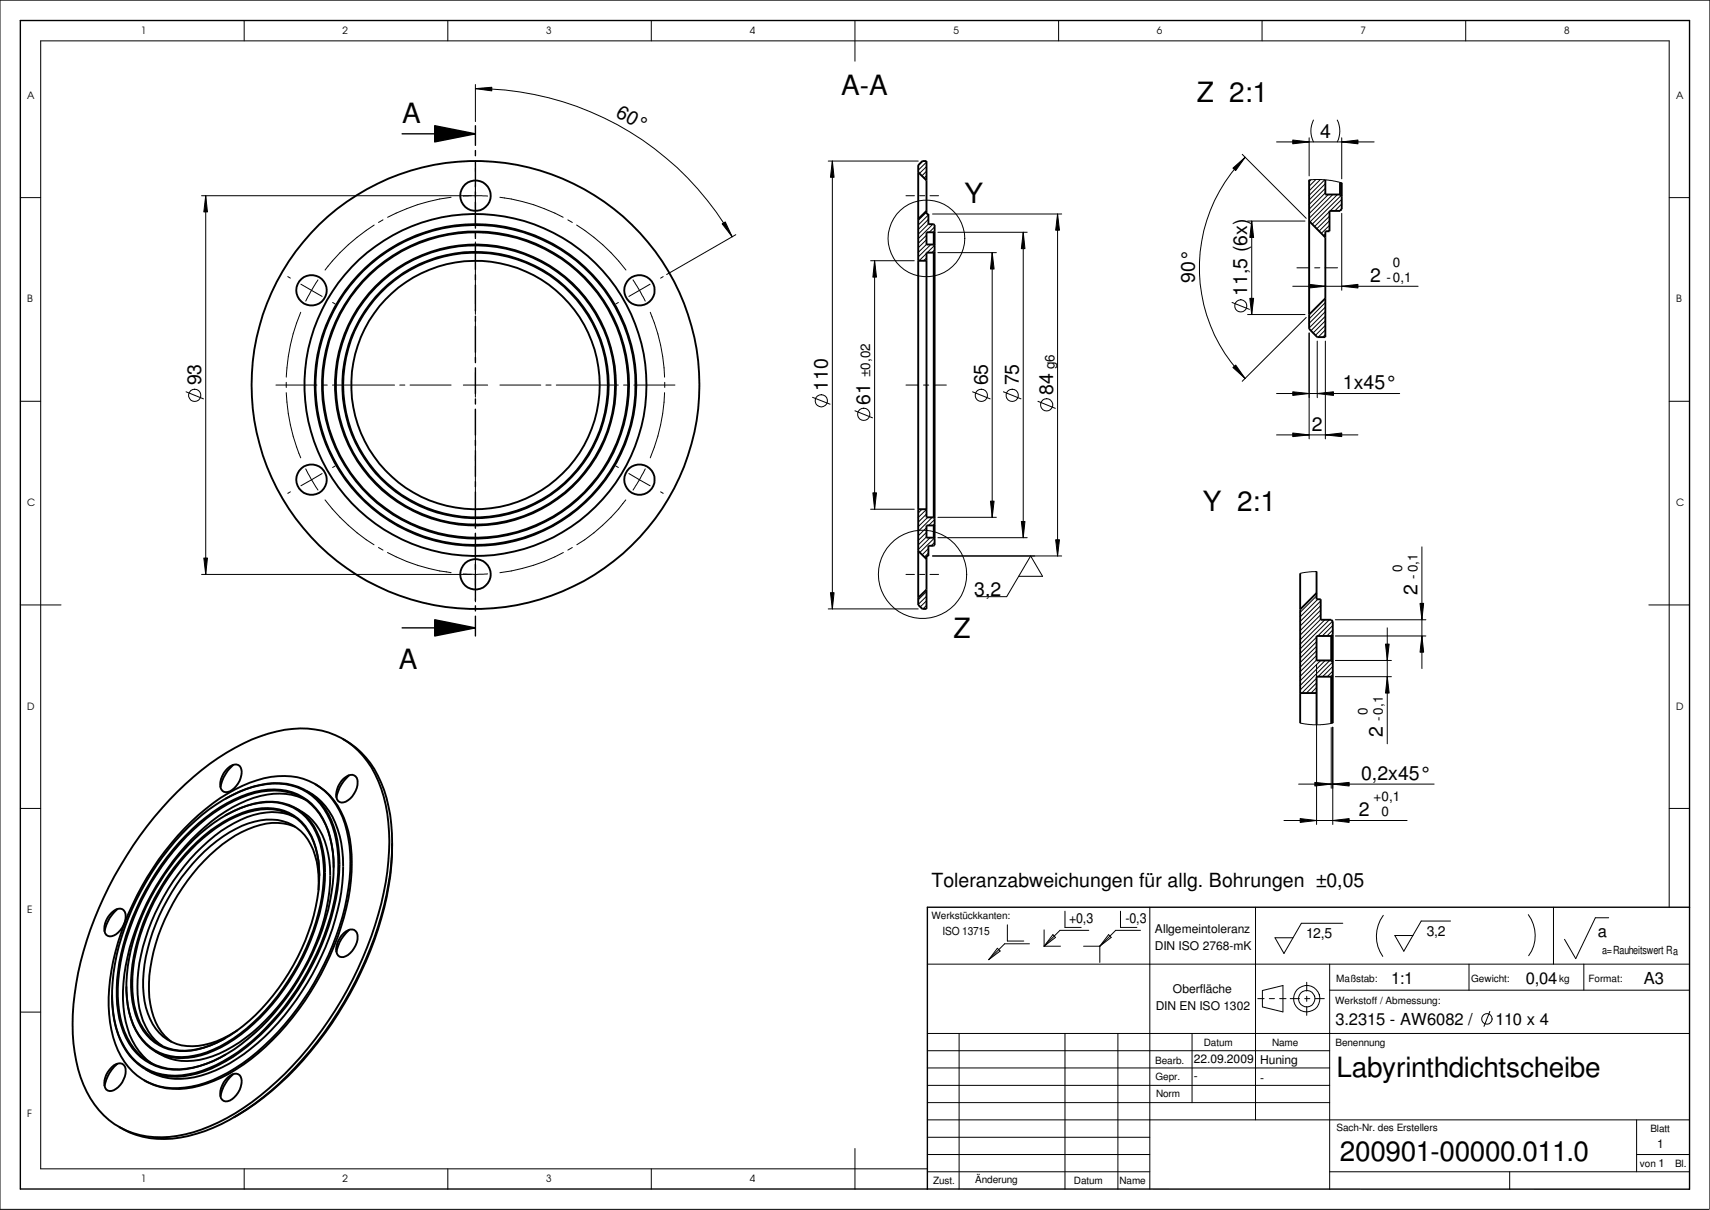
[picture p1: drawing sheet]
<svg xmlns="http://www.w3.org/2000/svg" width="420mm" height="297mm" viewBox="0 0 420 297" stroke-linecap="round" stroke-linejoin="round" font-family="sans-serif">
<g fill="none" stroke="#000" stroke-width=".25">
<path d="M59.9 5v5M109.9 5v5M159.9 5v5M209.9 5v10M259.9 5v5M309.8 5v5M359.8 5v5M116.7 21.8l4-.4v.9zM116.7 21.8a72.7 72.7 0 0 1 63 36.3M116.7 20.7v9.1M203.3 39.5h22.1M204.3 39.5l.5 4h-.9z"/>
<path d="M204.3 39.5v110M226.6 39.5l-1.2 1.1M227.5 39.8l-2.1 2M305 37.9l15.7 15.7M305.7 38.6a38.4 38.4 0 0 0 0 54.3M313.4 34.8h24M317.4 34.4l4 .4-4 .5zM321.4 33.8v9.4M322.5 29.5a6 6 0 0 0 0 5.3M328.3 29.5a6 6 0 0 1 0 5.3M329.4 34.8l4-.4v.9zM329.4 33.8v10.1"/>
<path d="M5 48.5h5M49.5 48h66.2M50.5 48l.4 4h-.9zM50.5 48v93M91.9 55.2a46.2 46.2 0 0 0-12.1 11.1M94 54l-1.1 .6M110.7 48.4a45.1 45.1 0 0 0-15.5 4.9M113.7 48.1h6M116.7 41.3v.7M116.7 45v10.6M116.7 56.9v1.2M116.7 59.4v15.2"/>
<path d="M122.7 48.4a45.6 45.6 0 0 1 15.6 4.9M139.4 54l1.1 .6M141.6 55.2a45.5 45.5 0 0 1 12.1 11.1M177.3 54.9l.8-.4 1.6 3.6zM180.6 57.6l-16.9 9.8M222.4 48h2.1M225.8 48h1.2M227.5 40.9l-1.8 1.7M227.5 42l-1.2 1.2M227.5 43.1l-.6 .6M227.5 52.1l-2.1 2M227.5 57.7l-2.1 2"/>
<path d="M227.5 58.8l-2.1 2M227.5 60l-2.1 2M227.9 52.7l-2.5 2.5M227.9 53.8l-2.5 2.5M227.9 55l-2.5 2.5M228.3 48h2.1M228.9 52.5h31.7M229 55l-3.6 3.6M229.4 55.7l-1.3 1.3M230.3 57h21.9M251.2 57l.4 4h-.9zM251.2 57v75"/>
<path d="M259.6 52.5l.5 4h-.9zM259.6 52.5v84M302.7 41.3l3-2.7-2.3 3.3zM306.3 54.3h14.1M307.3 54.3l.5 4h-1zM307.3 54.3v22.9M321.4 44.2h4.2l3.8 .7M321.9 44.1l-.5 .5M323 44.1l-1.6 1.6M324.1 44.1l-2.7 2.8M325.2 44.2l-3.8 3.8M325.4 45.1l-4 4"/>
<path d="M325.4 46.2l-4 4M325.4 47.3l-4 4.1M325.4 57.4l-.4 .5M326.1 47.8l-4.7 4.7M326.4 51.9l-3.7 3.7M326.4 53.1l-3.1 3.1M326.4 54.2l-2.6 2.5M326.4 55.3l-2 2M326.4 56.4l-.3 .4M327.2 47.8l-5.8 5.8M328.3 47.8l-6.7 6.7M329.2 48l-7 7"/>
<path d="M329.4 48.9l-2.8 2.9M329.4 50.1l-1.7 1.7M329.4 51.2l-.6 .6M329.4 52.4v18.8M409.8 48.5h5M70.7 67.9l.6 .4M73.8 76.7a46.2 46.2 0 0 0-3.5 15.9M73.9 69.8l2.6 1.5M76.5 71.3l-1.4 2.6M76.5 71.3l2.6 1.5M78.1 68.7l-1.6 2.6M81.7 74.3l.6 .3"/>
<path d="M116.7 75.9v1.3M116.7 78.4v10.1M151.8 74.3l-.6 .3M155.4 68.7l1.6 2.6M157 71.3l1.4 2.6M157 71.3l-2.6 1.5M159.6 69.8l-2.6 1.5M159.6 76.7a44.5 44.5 0 0 1 3.6 15.9M162.8 67.9l-.6 .4M213.7 64h10.8M214.7 64l.5 4h-.9zM214.7 64v61"/>
<path d="M227.5 62.2l-1.9 1.8M227.5 63.3l-.8 .7M228.5 60l-3.1 3.1M229.4 60.2l-1.8 1.8M229.4 61.3l-.6 .7M230.3 62h14.3M243.6 62l.5 4h-.9zM243.6 62v65M302.5 74.3l4.2 1.6M306.3 77.2h14.1M306.8 73.2h1l-.5 4zM317.4 70.3h30.7"/>
<path d="M318.4 65.7h3.1M320.7 77.9l-15.7 15.7M321.4 69.8l4 .5-4 .4zM322.7 65.7h1.3M325.3 65.7h3.1M325.4 74.3l-4 4M325.4 75.4l-4 4M325.4 76.5l-4 4M325.4 77.6l-3.6 3.6M325.4 78.7l-3 3M325.4 79.9l-2.4 2.4M329.4 70.3l4-.5v.9z"/>
<path d="M5 98.5h5M45.7 96.2l4.3 1.7M67.7 94.5h10.1M70.3 93.9v1.2M70.3 96.4a46.6 46.6 0 0 0 3.5 16M79.1 94.5h1.2M81.6 94.5h15.3M98.1 94.5h1.3M100.7 94.5h10M113.7 94.5h6M116.7 91.5v6M122.7 94.5h10.1"/>
<path d="M134 94.5h1.3M136.6 94.5h15.2M153.1 94.5h1.2M155.6 94.5h10.1M163.2 96.4a45.3 45.3 0 0 1-3.6 16M163.2 93.9v1.2M199.5 97.5l4.3 1.7M222.4 94.5h3.1M226.7 94.5h1.3M229.3 94.5h3M238.8 96.2l4.3 1.7M246.3 96.2l4.4 1.7"/>
<path d="M254.8 98.5l4.3 1.7M302.7 90.2l.7-.6 2.3 3.3zM313.4 96.6h30.2M317.4 96.2l4 .4-4 .5zM321.4 81.7v26M323.4 96.6l4-.4v.9zM323.4 83.7v13.9M325.4 81l-1.8 1.8M325.4 82.1l-.7 .7M325.4 83.7v24M409.8 98.5h5M75.1 115.1l1.4 2.7"/>
<path d="M76.5 117.8l1.6 2.5M76.5 117.8l-2.6 1.5M79.1 116.2l-2.6 1.6M82.3 114.4l-.6 .4M116.7 100.5v10.1M116.7 111.8v1.3M116.7 114.4v15.2M151.2 114.4l.6 .4M154.4 116.2l2.6 1.6M157 117.8l-1.6 2.5M157 117.8l2.6 1.5M158.4 115.1l-1.4 2.7"/>
<path d="M209.9 100.8l4.3 1.8M313.4 106.8h20M317.4 106.3l4 .5-4 .4zM325.4 106.8l4-.5v.9zM50 137h.9l-.4 4zM71.3 120.7l-.6 .4M79.8 122.7a45.8 45.8 0 0 0 12 11M92.9 134.4l1.1 .6M95.1 135.6a44.5 44.5 0 0 0 15.6 5M116.7 130.9v1.3M116.7 133.4v10.6M138.3 135.6a43.9 43.9 0 0 1-15.6 5"/>
<path d="M140.5 134.4l-1.1 .6M153.6 122.7a43.4 43.4 0 0 1-12 11M162.2 120.7l.6 .4M213.7 125h10.8M214.3 121h.9l-.5 4zM226.4 125l-1 .9M227.5 125.1l-2.1 1.9M227.5 126.2l-2.1 2M227.5 129.5l-2.1 2M227.5 130.7l-2.1 2M227.5 131.8l-2.1 2M227.8 127l-2.4 2.3"/>
<path d="M227.9 134.7l-1.5 1.5M227.9 135.8l-1 1M228.3 132l-2.9 2.9M228.9 127l-3.5 3.4M228.9 136.5h31.7M229.4 132.1l-3.6 3.5M229.4 127.6l-1.4 1.4M229.4 128.7l-.3 .3M229.4 133.1l-.8 .9M230.3 127h14.3M230.3 132h21.9M243.2 123h.9l-.5 4z"/>
<path d="M250.7 128h.9l-.4 4zM259.2 132.5h.9l-.5 4zM349.1 134.2v29.9M5 148.5h10M49.5 141h66.2M113.7 140.9l2.7 .1 3.3-.1M116.7 147v.7M203.3 149.5h22.1M203.9 145.5h.9l-.5 4zM222.4 141h2.1M225.8 141h1.2M227.5 145.2l-2.1 2"/>
<path d="M227.5 146.4l-2.1 2M227.5 147.5l-1.6 1.5M227.5 148.6l-.9 .9M228.3 141h2.1M250.1 141.5h5.8l-2.9-5-5.9 10h-7.3M323.2 140.3l-4 .5M323.2 146.3l-4 4M323.2 156.4l-4 4M323.2 157.5l-4 4M323.2 158.7l-4 3.9M323.2 159.8l-4 4M323.5 147.1l-4.3 4.3"/>
<path d="M324.2 147.5l-5 5.1M324.2 148.7l-5 5M324.2 149.8l-5 5M324.2 150.9l-5 5M324.2 152l-5 5.1M325.2 152.1l-6 6.1M326.3 152.1l-7.1 7.2M327.2 152.5l-3.7 3.6M327.2 153.5l-2.6 2.6M327.2 154.6l-1.4 1.5M327.8 156.1h22.3M327.8 152.1h22.3"/>
<path d="M340.1 158.1h.9l-.4 4zM340.6 154.1v28.5M348.6 148.1h.9l-.4 4zM349.1 156.1l.4 4h-.9zM404.8 148.5h10M319.2 177.5l3 .4h2.6l2.4-.4M323.2 160.9l-4 4M323.2 162l-4 4M323.2 166.5l-3.6 3.6M323.2 167.6l-2.5 2.5M323.2 168.7l-1.3 1.4M323.2 169.9l-.2 .2"/>
<path d="M323.2 163.1v39.3M324.2 162.1l-5 5M325.3 162.1l-6.1 6.2M326.5 162.1l-7.3 7.3M326.8 178.6v14.9M327.2 162.5l-3.6 3.6M327.2 163.6l-2.5 2.5M327.2 164.8l-1.4 1.3M327.2 178.5v23.9M327.8 166.1h13.8M327.8 162.1h13.8M340.6 166.1l.4 4h-.9z"/>
<path d="M5 198.5h5M318.8 192.5h33.3M322.8 192.1l4 .4-4 .5zM327.2 192.5l4-.4v.9zM409.8 198.5h5M315.2 201.4h30.2M319.2 201l4 .4-4 .5zM327.2 201.4l4-.4v.9zM227.7 236.7h187.1M244.9 232.8l.6 .7-2.8 2.1zM247.3 227v4h4M252.7 231.7h-6.1l-3.9 3.9"/>
<path d="M256.3 232.3h4M256.3 228.3v4M258.5 229.4l.6 .7-2.8 2.2zM261.5 223.7v4h3.9M266 232.3h4M267.3 228.4h-7.1l-3.9 3.9M270 232.3v4M272.2 229.4l.6 .7-2.8 2.2zM275.1 223.7v4h4M280 228.4h-6.1l-3.9 3.9M282.3 222.7v69.2M308.2 222.7v52.2"/>
<path d="M326.4 236.7v55.2M329.6 226.7h-10.1l-4.3 7.4-2.2-3.9h4.5M339.6 224.7a8.6 8.6 0 0 0-.1 10.1M356.1 226.1h-7.2l-4.3 7.4-2.2-3.8h4.5M360.6 236.7v6.4M375.2 224.5a8.5 8.5 0 0 1 .1 10.1M381.4 222.7v14M388.8 236.7v6.4M394.9 225.3h-3.2l-4.9 10-2.7-4.7M409.8 222.7v-212.7h-399.8v276.9h217.7M5 248.5h5M227.7 257.9h98.7"/>
<path d="M227.7 253.7h187.1M235.5 253.7v38.2M261.5 253.7v38.2M274.4 253.7v38.2M292.7 253.7v17M308.8 245.2h1.5M309.9 243.2l5.1-1.3v6.5l-5.1-1.2zM311.6 245.2h1.3M314.2 245.2h1.5M316.7 245.2h2.3M320.3 245.2h1.3M320.8 241.1v2.2"/>
<path d="M320.8 244.6v1.2M320.8 247.1v2.2M322.8 245.2h2.3M326.4 243.1h88.4M365.8 248.3l-1.5 3.7M227.7 262.2h98.7M227.7 266.4h98.7M227.7 270.7h98.7M227.7 274.9h187.1M227.7 279.2h54.6M401.8 274.9v12.8M59.9 286.9v5"/>
<path d="M109.9 286.9v5M159.9 286.9v5M209.9 281.9v10M227.7 283.4h54.6M227.7 287.7h54.6M326.4 287.7h88.4M370.6 287.7v4.2M401.8 283.4h13M419.5 296.9h-419.5v-296.9h419.8v296.9"/>
<circle cx="227.4" cy="58.5" r="9.4"/>
<circle cx="304.6" cy="75.1" r="1.51"/>
<circle cx="47.8" cy="97" r="1.49"/>
<circle cx="201.6" cy="98.4" r="1.51"/>
<circle cx="240.9" cy="97.1" r="1.51"/>
<circle cx="248.5" cy="97.1" r="1.51"/>
<circle cx="256.9" cy="99.4" r="1.49"/>
<circle cx="212" cy="101.7" r="1.51"/>
<circle cx="226.5" cy="141" r="10.8"/>
<circle cx="320.8" cy="245.2" r="3.2"/>
<circle cx="320.8" cy="245.2" r="2.03"/>
<circle cx="365" cy="250.1" r="1.28"/>
</g>
<g fill="none" stroke="#000" stroke-width=".34">
<path d="M5 5h409.8v286.9h-409.8zM98.7 32.9h18M106.7 30.9l10 2-10 1.9zM116.7 30.9v4.8M116.7 37v1.2M116.7 39.5v6.3M116.7 47.1v1.3M116.7 49.7v6.3M116.7 57.3v1.2M116.7 59.8v6.4M116.7 67.4v1.3M116.7 70v6.3"/>
<path d="M116.7 77.6v1.3M116.7 80.1v6.4M116.7 87.8v1.2M116.7 90.3v6.3M116.7 97.9v1.3M116.7 100.5v6.3M116.7 108.1v1.2M116.7 110.6v6.4M116.7 118.2v1.3M116.7 120.8v6.3M116.7 128.4v1.3M116.7 130.9v6.4"/>
<path d="M116.7 138.6v1.2M98.7 154.1h18M106.7 152.1l10 2-10 2zM116.7 141.1v6.3M116.7 148.7v1.3M116.7 151.3v4.8M414.8 222.7h-187.1v69.2"/>
</g>
<g fill="none" stroke="#000" stroke-width=".47">
<path d="M225.4 40.6l1-1.1h1.1v13h.4v2.5h1.3l.2 .2v78.6l-.2 .2h-1.3v2.5h-.4v13h-1.1l-1-1zM225.4 42.3l2.1 2M227.5 51.8l-2.1 2M229.2 57h-1.7v3h1.7M229.2 57v3M229.4 56.8l-.2 .2M321.4 44.2v36.5l2 2.1h2v-26h1v-5h2.6l.4-.4v-6.5M321.4 54.3l4 4M325.4 44.2v3.6h3.6M329 47.8l.4 .4M329 44.8v3M225.4 64h2.1"/>
<path d="M229.2 62h-1.7v65h1.7M229.2 60l.2 .2M229.2 62v65M229.4 61.8l-.2 .2M325.4 73.2l-4 4M225.4 125h2.1M225.4 135.3l2.1 1.9M229.2 129h-1.7v3h1.7M229.2 132l.2 .2M229.2 127l.2 .2M229.2 129v3M229.4 128.8l-.2 .2"/>
<path d="M227.5 144.7l-2.1 2M319.2 140.8v36.7M323.2 140.3v6.8h1v5h2.6l.4 .4v25M323.2 145.6l-4 4M326.8 156.1h-3.6v6h3.6M326.8 156.1v6M327.2 155.7l-.4 .4M319.2 170.1h4M326.8 166.1h-3.6v11.8M326.8 162.1l.4 .4M326.8 166.1v11.5M327.2 165.7l-.4 .4"/>
<path d="M43.5 194.4a55.8 55.8 0 0 1 22.4-14.3 22.5 22.5 0 0 1 19.4 2 23.9 23.9 0 0 1 9.4 15.5 59.6 59.6 0 0 1-2.6 29.5 90.1 90.1 0 0 1-28.2 41.9 45.5 45.5 0 0 1-20.4 9.8 20 20 0 0 1-23-12.5 44.5 44.5 0 0 1-1.8-24.8 90.2 90.2 0 0 1 24.8-47.1zM55.3 196.1a23.8 23.8 0 0 1 15.1-3.7 14.6 14.6 0 0 1 11.6 10.6 36.1 36.1 0 0 1 0 19.9 63.3 63.3 0 0 1-24.8 36.6 26.3 26.3 0 0 1-15.2 4.8 14.4 14.4 0 0 1-13.1-10.7 29.1 29.1 0 0 1-1.4-9.4M55.9 188.6a1.99 1.99 0 0 1 3.2-.2 5.1 5.1 0 0 1-3.2 6 1.55 1.55 0 0 1-1.8-1.8 5.9 5.9 0 0 1 1.8-4zM57.3 187.7a9.5 9.5 0 0 0-3.2 5.6M72.6 198.4a14.4 14.4 0 0 1 8 11.1 39.2 39.2 0 0 1-3 21.9 55 55 0 0 1-18.8 24.5 23.2 23.2 0 0 1-14.3 4.5 13.6 13.6 0 0 1-6.3-2.3M74.8 196.2a17.1 17.1 0 0 0-14.3 .3 48.3 48.3 0 0 0-20.8 18.8 55.2 55.2 0 0 0-9.5 30 21.4 21.4 0 0 0 4.9 13.9l2.2 1.9M75.1 194.1a16 16 0 0 1 8.3 11.1 43.8 43.8 0 0 1-2.6 25 63.9 63.9 0 0 1-20.9 28.6 27.9 27.9 0 0 1-17 6 14.8 14.8 0 0 1-7.2-2.3M77.3 192.4a17.5 17.5 0 0 1 8.2 11.7 46.7 46.7 0 0 1-2.6 25.9 67.6 67.6 0 0 1-23 31.3 28.8 28.8 0 0 1-17.5 6 14.6 14.6 0 0 1-7.1-2.1M84.2 181.4a22.1 22.1 0 0 1 10.7 14.6 38.8 38.8 0 0 1 1.4 11M84.3 191.2a2.03 2.03 0 0 1 3.3-.2 5.2 5.2 0 0 1-3.3 6 1.55 1.55 0 0 1-1.8-1.9l.1-.6a5.8 5.8 0 0 1 1.7-3.3zM85.8 190.3a9.4 9.4 0 0 0-3.2 5.5M45.3 203.4a41.8 41.8 0 0 1 19.5-12.3 15.9 15.9 0 0 1 15.9 4 24 24 0 0 1 5.3 16.6 62.5 62.5 0 0 1-11.6 33.8 55.7 55.7 0 0 1-20.3 18.8 21.2 21.2 0 0 1-16.6 1.9 16.3 16.3 0 0 1-9.7-11.6 44.4 44.4 0 0 1 1.9-25.5 70.1 70.1 0 0 1 15.6-25.7z"/>
<path d="M45.6 205.1a36 36 0 0 1 18.6-11 13.9 13.9 0 0 1 16.4 9.7 35.7 35.7 0 0 1 0 19.6 60.9 60.9 0 0 1-23.2 34.2 26.3 26.3 0 0 1-14.9 5 13.9 13.9 0 0 1-12.7-10.8 36.9 36.9 0 0 1 .5-19.9 62.9 62.9 0 0 1 15.3-26.8zM46.2 203.1a37.2 37.2 0 0 1 17.3-10.3 14.5 14.5 0 0 1 18.2 10.1 36.4 36.4 0 0 1 0 20.1 63.6 63.6 0 0 1-23.3 35.3 29.3 29.3 0 0 1-15.5 5.8 14.2 14.2 0 0 1-13.7-9.8 35.2 35.2 0 0 1-.6-19.7 66.1 66.1 0 0 1 17.6-31.5zM47.1 208a31.3 31.3 0 0 1 15.6-9.4 12 12 0 0 1 14.3 8 30.5 30.5 0 0 1 0 18.1 53.3 53.3 0 0 1-18.9 28.4 23.2 23.2 0 0 1-13.9 4.9 11.8 11.8 0 0 1-10.9-9 31.5 31.5 0 0 1 .5-18.3 54.7 54.7 0 0 1 13.3-22.7zM47.6 206a31 31 0 0 1 16.1-8.9 12.4 12.4 0 0 1 14.4 8.6 31.4 31.4 0 0 1 0 18.6 56.6 56.6 0 0 1-19.1 29.4 26.1 26.1 0 0 1-14.4 5.8 12.6 12.6 0 0 1-12.5-9.6 33.4 33.4 0 0 1 .6-18.8 57.6 57.6 0 0 1 14.9-25.1zM55.3 200.2a21.6 21.6 0 0 1 13-3.3 12.5 12.5 0 0 1 10.1 8.8 32.6 32.6 0 0 1 0 18.6 55.9 55.9 0 0 1-20.9 30.8 22.8 22.8 0 0 1-14.3 4.6 12.6 12.6 0 0 1-11-9.6 25.6 25.6 0 0 1-1.2-7.9M72.3 200.5a15.1 15.1 0 0 0-13.2 .8 42.4 42.4 0 0 0-16.6 15 48.7 48.7 0 0 0-8.8 26 18.8 18.8 0 0 0 4.4 13.1l1.7 1.4M72.6 203a14.1 14.1 0 0 0-11.8 .6 39 39 0 0 0-16.1 14.4 44.7 44.7 0 0 0-8.1 25.2 16.1 16.1 0 0 0 4.8 12l.8 .6M78.2 218.5a19.2 19.2 0 0 0-3.4-13.5 11.6 11.6 0 0 0-12.4-3.3 32.7 32.7 0 0 0-16.5 12 47.8 47.8 0 0 0-10.8 26.8 18.2 18.2 0 0 0 4 13 11.7 11.7 0 0 0 12.6 2.6 25.4 25.4 0 0 0 6.7-3.2M78.4 215a18.5 18.5 0 0 0-4.4-13 12.5 12.5 0 0 0-13-2.7 34.5 34.5 0 0 0-15.7 11 52 52 0 0 0-12.8 29.3 20.6 20.6 0 0 0 3.4 14 11.9 11.9 0 0 0 12.4 4 22.6 22.6 0 0 0 7.1-2.8M81.9 213a22.4 22.4 0 0 0-4.3-14.3 13.6 13.6 0 0 0-13.3-4.4 34.1 34.1 0 0 0-16.9 9.5 60.4 60.4 0 0 0-18.4 36.7 24.3 24.3 0 0 0 3.9 16.8 13.7 13.7 0 0 0 14.5 4.8 27.3 27.3 0 0 0 8-3.2M96.3 207a75.9 75.9 0 0 1-9 33.8 84.8 84.8 0 0 1-26.8 31.6 37.8 37.8 0 0 1-20.1 7.2 20.2 20.2 0 0 1-11.2-3M96.3 207a74.4 74.4 0 0 1-9 34.3 80.4 80.4 0 0 1-28.7 32.3l-1.2 .7"/>
<path d="M27.4 224a2.12 2.12 0 0 1 3-.6 4.1 4.1 0 0 1-.9 4.9 2.89 2.89 0 0 1-3 1.4 2.49 2.49 0 0 1-.7-3.1 5.9 5.9 0 0 1 1.6-2.6zM28.9 223.1a9.2 9.2 0 0 0-3.2 5.6M84.3 229.2a1.97 1.97 0 0 1 3.3-.3 5.2 5.2 0 0 1-3.3 6 1.59 1.59 0 0 1-1.8-1.8l.1-.7a5.9 5.9 0 0 1 1.7-3.2zM85.8 228.2a9.4 9.4 0 0 0-3.2 5.6M27.4 262a1.99 1.99 0 0 1 3.2-.2 5 5 0 0 1-3.7 6 1.92 1.92 0 0 1-1.2-2.5 5.7 5.7 0 0 1 1.7-3.3zM28.9 261.1a9.3 9.3 0 0 0-3.2 5.5M55.9 264.5a2.17 2.17 0 0 1 2.9-.6 4.4 4.4 0 0 1-1.3 5.5 1.99 1.99 0 0 1-3.2 .2 5 5 0 0 1 1.6-5.1zM57.3 263.7a9.4 9.4 0 0 0-3.2 5.5"/>
<circle cx="116.7" cy="48" r="3.7"/>
<circle cx="76.5" cy="71.3" r="3.7"/>
<circle cx="157" cy="71.3" r="3.7"/>
<circle cx="116.7" cy="94.5" r="34.3"/>
<circle cx="116.7" cy="94.5" r="39.3"/>
<circle cx="116.7" cy="94.5" r="37.5"/>
<circle cx="116.7" cy="94.5" r="42"/>
<circle cx="116.7" cy="94.5" r="39.5"/>
<circle cx="116.7" cy="94.5" r="34.5"/>
<circle cx="116.7" cy="94.5" r="55"/>
<circle cx="116.7" cy="94.5" r="32.7"/>
<circle cx="116.7" cy="94.5" r="37.7"/>
<circle cx="116.7" cy="94.5" r="32.5"/>
<circle cx="116.7" cy="94.5" r="30.5"/>
<circle cx="76.5" cy="117.8" r="3.7"/>
<circle cx="157" cy="117.8" r="3.7"/>
<circle cx="116.7" cy="141" r="3.7"/>
</g>
<g fill="#000">
<path d="M116.7 21.8l4-.4v.9zM106.7 30.9l10 2-10 1.9zM204.3 39.5l.5 4h-.9zM302.7 41.3l3-2.7-2.3 3.3zM317.4 34.4l4 .4-4 .5zM329.4 34.8l4-.4v.9zM50.5 48l.4 4h-.9zM177.3 54.9l.8-.4 1.6 3.6zM251.2 57l.4 4h-.9zM259.6 52.5l.5 4h-.9zM307.3 54.3l.5 4h-1zM214.7 64l.5 4h-.9z"/>
<path d="M243.6 62l.5 4h-.9zM306.8 73.2h1l-.5 4zM321.4 69.8l4 .5-4 .4zM329.4 70.3l4-.5v.9zM302.7 90.2l.7-.6 2.3 3.3zM317.4 96.2l4 .4-4 .5zM323.4 96.6l4-.4v.9zM317.4 106.3l4 .5-4 .4zM325.4 106.8l4-.5v.9zM214.3 121h.9l-.5 4zM243.2 123h.9l-.5 4zM250.7 128h.9l-.4 4z"/>
<path d="M259.2 132.5h.9l-.5 4zM50 137h.9l-.4 4zM106.7 152.1l10 2-10 2zM203.9 145.5h.9l-.5 4zM349.1 156.1l.4 4h-.9zM348.6 148.1h.9l-.4 4zM340.6 166.1l.4 4h-.9zM340.1 158.1h.9l-.4 4zM322.8 192.1l4 .4-4 .5zM327.2 192.5l4-.4v.9zM319.2 201l4 .4-4 .5zM327.2 201.4l4-.4v.9z"/>
</g>
<g font-size="6.9">
<text x="206.5" y="23.4">A-A</text>
<text x="293.8" y="24.9">Z 2:1</text>
<text x="98.7" y="30.2">A</text>
<text x="236.8" y="50">Y</text>
<text x="295.3" y="125.6">Y 2:1</text>
<text x="234.1" y="156.6">Z</text>
<text x="97.9" y="164.2">A</text>
<text x="328.1" y="264.5">Labyrinthdichtscheibe</text>
<text x="328.9" y="284.9">200901-00000.011.0</text>
</g>
<g font-size="4.8">
<text x="151" y="28.4" transform="rotate(30 151 28.4)">60°</text>
<text x="324.1" y="33.8">4</text>
<text x="293.3" y="69.4" transform="rotate(-90 293.3 69.4)">90°</text>
<text x="336.3" y="69.2">2</text>
<text x="306.2" y="72.7" transform="rotate(-90 306.2 72.7)">11,5 (6x)</text>
<text x="49.4" y="94.6" transform="rotate(-90 49.4 94.6)">93</text>
<text x="203.2" y="96" transform="rotate(-90 203.2 96)">110</text>
<text x="242.5" y="94.6" transform="rotate(-90 242.5 94.6)">65</text>
<text x="250.1" y="94.6" transform="rotate(-90 250.1 94.6)">75</text>
<text x="329.7" y="95.5">1x45°</text>
<text x="213.6" y="99.3" transform="rotate(-90 213.6 99.3)">61</text>
<text x="258.5" y="97" transform="rotate(-90 258.5 97)">84</text>
<text x="322" y="105.7">2</text>
<text x="239.2" y="146.3">3,2</text>
<text x="348" y="146" transform="rotate(-90 348 146)">2</text>
<text x="339.5" y="181" transform="rotate(-90 339.5 181)">2</text>
<text x="334.1" y="191.4">0,2x45°</text>
<text x="333.6" y="200.4">2</text>
<text x="228.7" y="217.6">Toleranzabweichungen für allg. Bohrungen ±0,05</text>
</g>
<g font-size="4.1">
<text x="392.3" y="230">a</text>
<text x="341.5" y="241.6">1:1</text>
<text x="374.6" y="241.6">0,04</text>
<text x="403.5" y="241.6">A3</text>
<text x="327.9" y="251.5">3.2315 - AW6082 /</text>
<text x="367.1" y="251.5">110 x 4</text>
</g>
<g font-size="3.4">
<text x="262.5" y="226.7">+0,3</text>
<text x="276.3" y="226.7">-0,3</text>
<text x="320.6" y="230.2">12,5</text>
<text x="350.3" y="229.7">3,2</text>
</g>
<g font-size="3.3">
<text x="341.9" y="65.5">0</text>
<text x="340.4" y="69.2">-0,1</text>
<text x="213.7" y="92.6" transform="rotate(-90 213.7 92.6)">±0,02</text>
<text x="258.9" y="90.7" transform="rotate(-90 258.9 90.7)">g6</text>
<text x="344.3" y="140.5" transform="rotate(-90 344.3 140.5)">0</text>
<text x="348" y="142" transform="rotate(-90 348 142)">-0,1</text>
<text x="335.7" y="175.4" transform="rotate(-90 335.7 175.4)">0</text>
<text x="339.5" y="177" transform="rotate(-90 339.5 177)">-0,1</text>
<text x="337.2" y="196.6">+0,1</text>
<text x="339.2" y="200.4">0</text>
</g>
<g font-size="3">
<text x="283.5" y="229.1">Allgemeintoleranz</text>
<text x="283.5" y="233.3">DIN ISO 2768-mK</text>
<text x="288" y="243.8">Oberfläche</text>
<text x="283.7" y="247.9">DIN EN ISO 1302</text>
<text x="293.1" y="261">22.09.2009</text>
<text x="309.4" y="261.3">Huning</text>
<text x="293.1" y="265.1">-</text>
<text x="309.4" y="265.5">-</text>
<text x="406.9" y="281.7">1</text>
</g>
<g font-size="2.8">
<text x="231.4" y="229.5">ISO 13715</text>
<text x="393.3" y="234.2">a=Rauheitswert Ra</text>
</g>
<g font-size="2.5">
<text x="34.5" y="8.3">1</text>
<text x="84.1" y="8.3">2</text>
<text x="134.1" y="8.3">3</text>
<text x="184.1" y="8.3">4</text>
<text x="234.1" y="8.3">5</text>
<text x="284" y="8.3">6</text>
<text x="334" y="8.3">7</text>
<text x="384" y="8.3">8</text>
<text x="6.6" y="24.3">A</text>
<text x="411.5" y="24.3">A</text>
<text x="6.6" y="74.2">B</text>
<text x="411.5" y="74.2">B</text>
<text x="6.6" y="124.2">C</text>
<text x="411.5" y="124.2">C</text>
<text x="6.6" y="174.2">D</text>
<text x="411.5" y="174.2">D</text>
<text x="6.6" y="224.2">E</text>
<text x="228.7" y="225.6">Werkstückkanten:</text>
<text x="328" y="241">Maßstab:</text>
<text x="361.2" y="241.1">Gewicht:</text>
<text x="382.8" y="241.1">kg</text>
<text x="390" y="241.1">Format:</text>
<text x="327.8" y="246.4">Werkstoff / Abmessung:</text>
<text x="295.5" y="256.7">Datum</text>
<text x="312.3" y="256.7">Name</text>
<text x="327.9" y="256.8">Benennung</text>
<text x="283.6" y="261.1">Bearb.</text>
<text x="283.7" y="265.2">Gepr.</text>
<text x="283.8" y="269.4">Norm</text>
<text x="6.6" y="274.2">F</text>
<text x="328.1" y="277.7">Sach-Nr. des Erstellers</text>
<text x="405.2" y="277.9">Blatt</text>
<text x="402.6" y="286.6">von 1</text>
<text x="411.2" y="286.6">Bl.</text>
<text x="34.5" y="290.2">1</text>
<text x="84.1" y="290.2">2</text>
<text x="134.1" y="290.2">3</text>
<text x="184.1" y="290.2">4</text>
<text x="229.1" y="290.7">Zust.</text>
<text x="239.4" y="290.5">Änderung</text>
<text x="263.7" y="290.6">Datum</text>
<text x="274.8" y="290.7">Name</text>
</g>
</svg>
